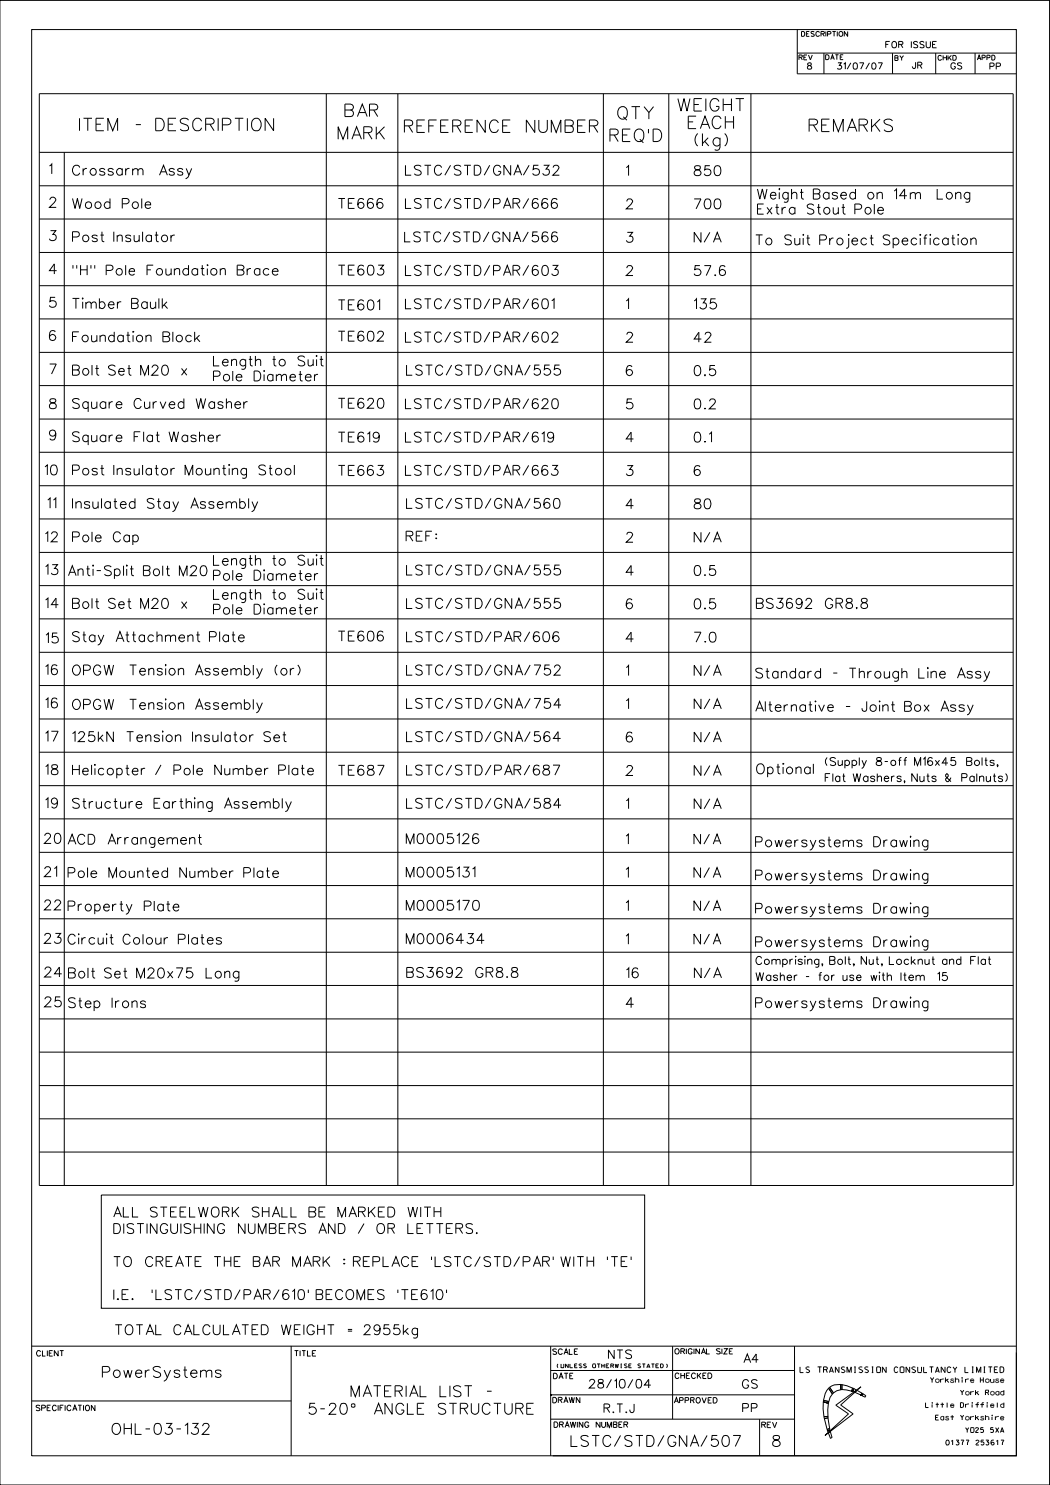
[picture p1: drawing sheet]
<svg xmlns="http://www.w3.org/2000/svg" width="210mm" height="297mm" viewBox="0 0 210 297" stroke-linecap="round" stroke-linejoin="round" font-family="sans-serif">
<g fill="none" stroke="#000" stroke-width=".2">
<path d="M0 .1h209.9v296.9h-209.9zM6.3 5.9h197v285.3h-197zM7.9 18.7h194.7v218.4h-194.7zM65.3 18.7v218.4M79.6 18.7v218.4M120.7 18.7v218.4M133.8 18.7v218.4M150.2 18.7v218.4M159.5 10.6h43.8M159.5 5.9v8.9h43.8M164.8 10.6v4.2M178.5 10.6v4.2"/>
<path d="M187.1 10.6v4.2M195 10.6v4.2M7.9 30.5h194.7M7.9 37.2h194.7M12.9 30.5v206.6M155.8 37.8h.1v.1zM7.9 43.8h194.7M7.9 50.5h194.7M7.9 57.1h194.7M16.4 59.7h.2l-.1 .1zM41.4 53h.2zM160.6 46.9v.2z"/>
<path d="M169.6 47h.2zM183.9 47h.2zM186 46.9v.2zM191.6 46.9v.2zM7.9 63.8h194.7M7.9 70.5h194.7M7.9 77.1h194.7M26.5 66.4h.2zM63.2 71.2h.2zM126.4 73.4l-.1-.2a.58 .58 0 0 0-.9 .3 1.11 1.11 0 0 0 .4 1.6 .63 .63 0 0 0 .7-.6 .63 .63 0 0 0-.6-.6 .63 .63 0 0 0-.7 .6M7.9 83.8h194.7M7.9 90.5h194.7"/>
<path d="M7.9 97.1h194.7M45.7 93h.2zM7.9 103.8h194.7M7.9 110.5h194.7M7.9 117.1h194.7M18.6 113v.2zM25.3 113l.2 .1-.2 .1zM63.2 117.8h.2l-.1 .2zM63.2 111h.2l-.1 .2zM7.9 123.8h194.7M7.9 130.5h194.7M7.9 137.1h194.7"/>
<path d="M33 139.9h.2l-.1 .1zM33 133h.2l-.1 .1zM126.4 120l-.1-.1a.58 .58 0 0 0-.9 .3 1.11 1.11 0 0 0 .4 1.6 .63 .63 0 0 0 .7-.6 .63 .63 0 0 0-.6-.7 .63 .63 0 0 0-.7 .6M185.6 133.5v.2l-.2-.1zM7.9 143.8h194.7M7.9 150.4h194.7M7.9 157.1h194.7M18.9 153h.2zM32.5 146.2v.2zM38.9 159.5v.3zM126.4 146.7a.59 .59 0 0 0-.9-.2 1.16 1.16 0 0 0 .3 1.9 .62 .62 0 0 0 .7-.6 .62 .62 0 0 0-.6-.6 .62 .62 0 0 0-.7 .6M156.6 152.7l.1 .1-.1 .1z"/>
<path d="M163 140.3h.2zM175.8 140.3h.2zM7.9 163.8h194.7M7.9 170.5h194.7M7.9 177.1h194.7M182 167.3h.2l-.1 .2zM182 174h.2zM7.9 183.8h194.7M7.9 190.4h194.7M7.9 197.1h194.7M15.7 186.8v.1zM21.3 186.8v.1z"/>
<path d="M159 191.3h.2zM160.9 191.3h.2zM175.8 194.5h.2zM182.1 180.6v.2zM182.1 187.2v.2zM182.1 199.4v.2zM7.9 203.8h194.7M7.9 210.4h194.7M7.9 217.1h194.7M7.9 223.8h194.7M7.9 230.4h194.7M20.3 239h108.6v22.7h-108.6z"/>
<path d="M6.3 269.2h197M58.2 269.2v22M110.1 279h48.8M110.1 274.1h48.8M110.1 269.2v22M134.5 269.2v14.6M158.9 269.2v22M165.7 277.7l-.7 1-.3 1.4M165.7 277.7l.8 1.1M165.7 277.7h.1M165.9 277.5l-.2 .2M165.9 277.5h.1"/>
<path d="M165.9 277.5l.8 1.1M166.5 278.8l-.5 .7-.2 .8M166.5 278.8h.1M166.7 278.6h.1M166.7 278.6l-.2 .2M168.1 276.9a2.62 2.62 0 0 0-2.2 .6M168.1 276.9v1.1M168.1 276.9h.1M168.1 276.9h.3M168.1 278l-.8 .2-.6 .4M168.1 278h.1M168.4 276.9l2.1 .7"/>
<path d="M168.4 276.9h.1M168.4 276.9v1M168.4 277.9l2 .3M168.4 277.9l-.3 .1M170.4 278.2h.1M170.4 278.2l.2 .1M170.5 277.6h.1M170.5 277.6l-.1 .6M170.5 277.6l.3 .1M170.6 278.3h.1M170.8 277.7l-.2 .6M170.8 277.7h.1"/>
<path d="M170.8 277.7l.5 .3-.5 .4-.2-.1M172.2 279h.1M172.2 279l.2 .1M172.4 278.6l-1-.5-.4 .4 1.2 .5M172.4 278.6h.1M172.4 278.6l-.2 .4M172.4 278.6l.2 .2M172.4 279.1l.6 .3M172.6 278.8h.1M172.6 278.8l-.2 .3M172.6 278.8l.6 .3M173 279.4h.1"/>
<path d="M173.2 279.1h.1M173.2 279.1l-.2 .3M203.3 270.5v20.7h-92.7M6.3 280.2h51.9M110.1 283.8h48.8M151.9 283.8v7.4M164.7 280.4l-.1 1.4 .2 1.5M164.7 280.4l1 .3M164.7 280.4h.1M164.7 280.1v.3M164.7 280.1h.1M164.7 280.1l1.1 .2"/>
<path d="M164.8 283.3h.1M164.8 283.3l.1 .4M164.9 283.7h.1M164.9 283.7l.5 2.2M165.4 285.9h.1M165.4 285.9l.1 .3M165.6 283.3h.1M165.6 283.3h-.8M165.6 283.3v.3M165.6 283.6h.1M165.6 283.6l-.7 .1M165.6 283.6l.3 2.1"/>
<path d="M165.7 280.7l-.1 2.6M165.7 280.7h.1M165.8 280.3h.1M165.8 280.3l-.1 .4M165.9 285.7h.1M165.9 285.7l-.5 .2M165.9 285.7l.1 .3M166 286v.2l-.4 .3-.1-.3M166 286h.1M166 286l-.5 .2M166.1 287.7h.1M166.4 287.5l-.3-1.2-.4 .3 .4 1.1"/>
<path d="M166.4 287.5l-.3 .2M166.4 287.5h.1M167.2 281l5-3.6-4.1 3.6 2.5 1.8-5.6 4.3 4.7-4.3z"/>
</g>
<g fill="#000">
<path d="M110 278.8h.3v.3h-.3z" fill-rule="evenodd"/>
<path d="M170.2 278.1h.3v.3h-.3z" fill-rule="evenodd"/>
<path d="M172 278.9h.3v.3h-.3z" fill-rule="evenodd"/>
</g>
<g font-size="2.5">
<text x="69" y="23.3">BAR</text>
<text x="123.6" y="23.8">QTY</text>
<text x="135.6" y="22.2">WEIGHT</text>
<text x="15.9" y="26.2">ITEM - DESCRIPTION</text>
<text x="67.6" y="27.8">MARK</text>
<text x="80.9" y="26.5">REFERENCE NUMBER</text>
<text x="122" y="28.3">REQ’D</text>
<text x="137.7" y="25.7">EACH</text>
<text x="138.9" y="29.2">(kg)</text>
<text x="161.8" y="26.3">REMARKS</text>
</g>
<g font-size="2.2">
<text x="20.5" y="275.5">PowerSystems</text>
<text x="70.2" y="279.4">MATERIAL LIST -</text>
<text x="22.4" y="286.9">OHL-03-132</text>
<text x="61.8" y="282.9">5-20^ ANGLE STRUCTURE</text>
<text x="114.2" y="289.3">LSTC/STD/GNA/507</text>
<text x="154.5" y="289.3">8</text>
</g>
<g font-size="2">
<text x="9.9" y="34.8">1</text>
<text x="14.5" y="35">Crossarm Assy</text>
<text x="81.1" y="35">LSTC/STD/GNA/532</text>
<text x="125.3" y="35.1">1</text>
<text x="138.9" y="35.1">850</text>
<text x="9.9" y="41.5">2</text>
<text x="14.5" y="41.7">Wood Pole</text>
<text x="67.7" y="41.7">TE666</text>
<text x="81.1" y="41.7">LSTC/STD/PAR/666</text>
<text x="125.3" y="41.8">2</text>
<text x="138.9" y="41.8">700</text>
<text x="151.5" y="39.8">Weight Based on 14m Long</text>
<text x="151.5" y="42.8">Extra Stout Pole</text>
<text x="9.9" y="48.1">3</text>
<text x="14.5" y="48.3">Post Insulator</text>
<text x="80.9" y="48.4">LSTC/STD/GNA/566</text>
<text x="125.3" y="48.5">3</text>
<text x="138.9" y="48.5">N/A</text>
<text x="151.2" y="49">To Suit Project Specification</text>
<text x="9.9" y="54.8">4</text>
<text x="14.5" y="55">&quot;H&quot; Pole Foundation Brace</text>
<text x="67.7" y="55">TE603</text>
<text x="81.1" y="55.1">LSTC/STD/PAR/603</text>
<text x="125.3" y="55.1">2</text>
<text x="138.9" y="55.1">57.6</text>
<text x="9.9" y="61.5">5</text>
<text x="14.5" y="61.7">Timber Baulk</text>
<text x="67.7" y="62">TE601</text>
<text x="81.1" y="61.8">LSTC/STD/PAR/601</text>
<text x="125.3" y="61.8">1</text>
<text x="138.9" y="61.8">135</text>
<text x="9.9" y="68.1">6</text>
<text x="14.5" y="68.4">Foundation Block</text>
<text x="67.7" y="68.2">TE602</text>
<text x="81.1" y="68.4">LSTC/STD/PAR/602</text>
<text x="125.3" y="68.4">2</text>
<text x="138.9" y="68.4">42</text>
<text x="9.9" y="74.8">7</text>
<text x="14.5" y="75">Bolt Set M20 x</text>
<text x="42.7" y="73.2">Length to Suit</text>
<text x="42.7" y="76.2">Pole Diameter</text>
<text x="81.3" y="75">LSTC/STD/GNA/555</text>
<text x="138.9" y="75.1">0.5</text>
<text x="9.9" y="81.7">8</text>
<text x="14.5" y="81.7">Square Curved Washer</text>
<text x="67.7" y="81.7">TE620</text>
<text x="81.1" y="81.8">LSTC/STD/PAR/620</text>
<text x="125.3" y="81.8">5</text>
<text x="138.9" y="81.8">0.2</text>
<text x="9.9" y="88">9</text>
<text x="14.5" y="88.4">Square Flat Washer</text>
<text x="67.7" y="88.4">TE619</text>
<text x="81.1" y="88.4">LSTC/STD/PAR/619</text>
<text x="125.3" y="88.4">4</text>
<text x="138.9" y="88.4">0.1</text>
<text x="9" y="95">10</text>
<text x="14.5" y="95">Post Insulator Mounting Stool</text>
<text x="67.7" y="95.1">TE663</text>
<text x="81.1" y="95.1">LSTC/STD/PAR/663</text>
<text x="125.3" y="95.1">3</text>
<text x="138.9" y="95.1">6</text>
<text x="9.6" y="101.6">11</text>
<text x="14.5" y="101.7">Insulated Stay Assembly</text>
<text x="81.3" y="101.7">LSTC/STD/GNA/560</text>
<text x="125.3" y="101.8">4</text>
<text x="138.9" y="101.8">80</text>
<text x="9.1" y="108.4">12</text>
<text x="14.5" y="108.4">Pole Cap</text>
<text x="42.7" y="113">Length to Suit</text>
<text x="81.3" y="108.3">REF:</text>
<text x="125.3" y="108.4">2</text>
<text x="138.9" y="108.4">N/A</text>
<text x="9.1" y="114.9">13</text>
<text x="13.7" y="115.1">Anti-Split Bolt M20</text>
<text x="42.7" y="119.9">Length to Suit</text>
<text x="42.7" y="116">Pole Diameter</text>
<text x="81.3" y="115">LSTC/STD/GNA/555</text>
<text x="125.3" y="115.1">4</text>
<text x="138.9" y="115.1">0.5</text>
<text x="9.1" y="121.6">14</text>
<text x="14.5" y="121.7">Bolt Set M20 x</text>
<text x="42.7" y="122.9">Pole Diameter</text>
<text x="81.3" y="121.7">LSTC/STD/GNA/555</text>
<text x="138.9" y="121.8">0.5</text>
<text x="151.3" y="121.7">BS3692 GR8.8</text>
<text x="9.2" y="128.6">15</text>
<text x="14.5" y="128.3">Stay Attachment Plate</text>
<text x="67.7" y="128.2">TE606</text>
<text x="81.3" y="128.3">LSTC/STD/PAR/606</text>
<text x="125.3" y="128.4">4</text>
<text x="138.9" y="128.4">7.0</text>
<text x="9.1" y="134.9">16</text>
<text x="14.5" y="135">OPGW Tension Assembly (or)</text>
<text x="81.3" y="135">LSTC/STD/GNA/752</text>
<text x="125.3" y="135.1">1</text>
<text x="138.9" y="135.1">N/A</text>
<text x="151.2" y="135.6">Standard - Through Line Assy</text>
<text x="9.1" y="141.6">16</text>
<text x="14.5" y="141.9">OPGW Tension Assembly</text>
<text x="81.3" y="141.7">LSTC/STD/GNA/754</text>
<text x="125.3" y="141.8">1</text>
<text x="138.9" y="141.8">N/A</text>
<text x="151.2" y="142.3">Alternative - Joint Box Assy</text>
<text x="9.1" y="148.3">17</text>
<text x="14.5" y="148.3">125kN Tension Insulator Set</text>
<text x="81.3" y="148.3">LSTC/STD/GNA/564</text>
<text x="138.9" y="148.4">N/A</text>
<text x="9.1" y="154.9">18</text>
<text x="14.5" y="155">Helicopter / Pole Number Plate</text>
<text x="67.7" y="155.1">TE687</text>
<text x="81.3" y="155">LSTC/STD/PAR/687</text>
<text x="125.3" y="155.1">2</text>
<text x="138.9" y="155.1">N/A</text>
<text x="151.3" y="154.8">Optional</text>
<text x="9.1" y="161.6">19</text>
<text x="14.5" y="161.7">Structure Earthing Assembly</text>
<text x="81.3" y="161.7">LSTC/STD/GNA/584</text>
<text x="125.3" y="161.8">1</text>
<text x="138.9" y="161.8">N/A</text>
<text x="8.9" y="168.7">20</text>
<text x="13.6" y="168.9">ACD Arrangement</text>
<text x="81.3" y="168.7">M0005126</text>
<text x="125.2" y="168.8">1</text>
<text x="138.8" y="168.8">N/A</text>
<text x="151.1" y="169.3">Powersystems Drawing</text>
<text x="8.9" y="175.3">21</text>
<text x="13.6" y="175.5">Pole Mounted Number Plate</text>
<text x="81.3" y="175.4">M0005131</text>
<text x="125.2" y="175.5">1</text>
<text x="138.8" y="175.5">N/A</text>
<text x="151.1" y="176">Powersystems Drawing</text>
<text x="8.9" y="182">22</text>
<text x="13.6" y="182.2">Property Plate</text>
<text x="81.3" y="182.1">M0005170</text>
<text x="125.2" y="182.2">1</text>
<text x="138.8" y="182.2">N/A</text>
<text x="151.1" y="182.7">Powersystems Drawing</text>
<text x="8.9" y="188.7">23</text>
<text x="13.6" y="188.8">Circuit Colour Plates</text>
<text x="81.3" y="188.7">M0006434</text>
<text x="125.2" y="188.8">1</text>
<text x="138.8" y="188.8">N/A</text>
<text x="151.1" y="189.3">Powersystems Drawing</text>
<text x="8.9" y="195.4">24</text>
<text x="13.7" y="195.6">Bolt Set M20x75 Long</text>
<text x="81.4" y="195.5">BS3692 GR8.8</text>
<text x="125.3" y="195.6">16</text>
<text x="138.9" y="195.6">N/A</text>
<text x="8.9" y="201.4">25</text>
<text x="13.7" y="201.5">Step Irons</text>
<text x="125.3" y="201.5">4</text>
<text x="151.1" y="201.5">Powersystems Drawing</text>
<text x="22.8" y="243.4">ALL STEELWORK SHALL BE MARKED WITH</text>
<text x="22.8" y="246.7">DISTINGUISHING NUMBERS AND / OR LETTERS.</text>
<text x="22.8" y="253.3">TO CREATE THE BAR MARK : REPLACE ’LSTC/STD/PAR’ WITH ’TE’</text>
<text x="22.8" y="259.9">I.E.</text>
<text x="30.1" y="259.9">’LSTC/STD/PAR/610’ BECOMES ’TE610’</text>
<text x="23.1" y="267">TOTAL CALCULATED WEIGHT = 2955kg</text>
</g>
<g font-size="1.7">
<text x="121.7" y="271.7">NTS</text>
<text x="148.8" y="272.5">A4</text>
<text x="117.9" y="277.6">28/10/04</text>
<text x="148.5" y="277.7">GS</text>
<text x="120.8" y="282.5">R.T.J</text>
<text x="148.6" y="282.4">PP</text>
</g>
<g font-size="1.6">
<text x="165" y="153.1">(Supply 8-off M16x45 Bolts,</text>
<text x="165" y="156.3">Flat Washers, Nuts &amp; Palnuts)</text>
<text x="151.2" y="192.9">Comprising, Bolt, Nut, Locknut and Flat</text>
<text x="151.2" y="196.1">Washer - for use with Item 15</text>
</g>
<g font-size="1.3">
<text x="177.2" y="9.6">FOR ISSUE</text>
<text x="161.5" y="13.8">8</text>
<text x="167.5" y="13.8">31/07/07</text>
<text x="182.5" y="13.7">JR</text>
<text x="190.2" y="13.8">GS</text>
<text x="198" y="13.9">PP</text>
</g>
<text font-size="1.2" x="160" y="274.5">LS TRANSMISSION CONSULTANCY LIMITED</text>
<g font-size="1.1">
<text x="7.3" y="271.2">CLIENT</text>
<text x="58.9" y="271.2">TITLE</text>
<text x="110.6" y="270.9">SCALE</text>
<text x="110.7" y="275.7">DATE</text>
<text x="135" y="270.8">ORIGINAL SIZE</text>
<text x="135" y="275.7">CHECKED</text>
<text x="110.6" y="280.6">DRAWN</text>
<text x="134.9" y="280.6">APPROVED</text>
<text x="7.2" y="282.1">SPECIFICATION</text>
<text x="110.8" y="285.5">DRAWING NUMBER</text>
<text x="152.4" y="285.5">REV</text>
</g>
<g font-size="1">
<text x="159.8" y="12">REV</text>
<text x="160.3" y="7.3">DESCRIPTION</text>
<text x="165.2" y="11.9">DATE</text>
<text x="179" y="12.1">BY</text>
<text x="187.6" y="12">CHKD</text>
<text x="195.5" y="12">APPD</text>
<text x="185.1" y="281.5">Little Driffield</text>
<text x="186.1" y="276.5">Yorkshire House</text>
<text x="192.1" y="279">York Road</text>
<text x="187.1" y="284">East Yorkshire</text>
<text x="193.1" y="286.5">YO25 5XA</text>
<text x="189.2" y="289">01377 253617</text>
</g>
<text font-size=".8" x="111.3" y="273.6">(UNLESS OTHERWISE STATED)</text>
</svg>
